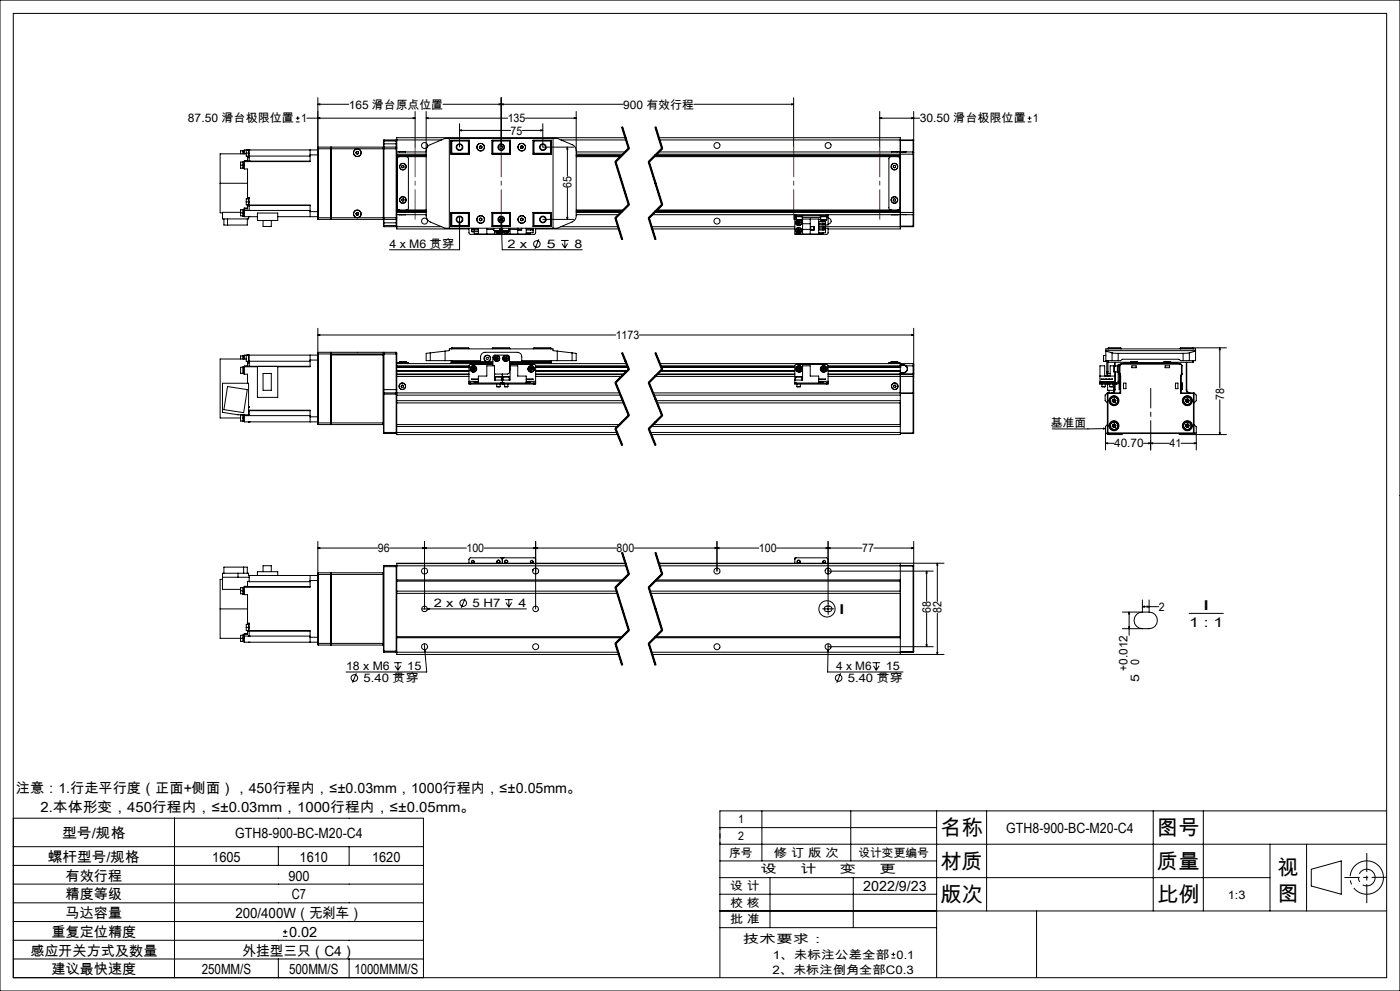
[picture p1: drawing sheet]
<svg xmlns="http://www.w3.org/2000/svg" width="420mm" height="297mm" viewBox="0 0 420 297" stroke-linecap="round" stroke-linejoin="round" font-family="sans-serif">
<g fill="none" stroke="#000" stroke-width=".3">
<path d="M0 0h420v297h-420zM4 4h412v289h-412zM88.8 36.5h1.1M88.8 35.4h1.1M89.3 34.9v1.1M92.1 35.4h32.4M95.4 35.4l.6-.1v.3zM95.4 31.3l.6-.2v.3zM95.4 29.3v36M95.4 31.3h9.2M123.9 35.3l.6 .1-.6 .2zM124.5 33.4v10.7"/>
<path d="M127.8 35.4l.6-.1v.3zM127.8 33.4l.1 31.6 .3 .8 .9 .7 4.4 1.9h33.7l5.1-2.3 .4-.7 .2-.7v-31.3M127.8 35.4h24.5M132.9 31.3h54.1M137.9 39.1l.6-.2v.3zM137.9 37.1v7M137.9 39.1h15.3M149.8 31.1l.6 .2-.6 .1zM150.4 31.3l.6-.2v.3zM150.4 29.3v14.8M156.7 39.1h6.1M157.6 35.4h15.3"/>
<path d="M162.2 38.9l.6 .2-.6 .1zM162.8 37.1v7h9.4M172.3 35.3l.6 .1-.6 .2zM186.5 38.1l2 6.5M186.6 38.1l2 6.4-4 4 4 12.8-4 4 2 6.5M186.8 38l1 3.2M196.5 38.1l2 6.5M196.6 38.1l2 6.4-4 4 4 12.8-4 4 2 6.5M196.8 38l2 6.4M208.2 31.3h29.9M237.5 31.1l.6 .2-.6 .1zM238.1 29.3v14.8"/>
<path d="M263.9 35.4l.6-.1v.3zM263.9 35.4h12M263.9 33.4v10.7M273.5 35.3l.6 .1-.6 .2zM274.1 33.4v12.3M308.3 36.5h1.1M308.3 35.4h1.1M308.9 34.9v1.1M66 54.9v8.9h.7M66 54.9h8.3M72.2 49.5v.9h.6M72.2 49.5h1.1"/>
<path d="M72.8 48.6h-.6v.9M72.8 45.1v1M73.1 48.5v2h.2M73.1 45.1v1M73.3 48.5h-.5v2h.3M73.3 45.1l-1.1 .1v.9M73.9 46.1h-7.9v8.8M73.9 45.9v.9h.6M73.9 45.9h.9M74.3 59.2h.5v1.3M74.3 59.2v.4M74.3 47.3v.9h-1"/>
<path d="M74.3 46.8v.5M74.3 44.9v.1M74.3 47.3h.5M74.5 59.6h-.6v.9M74.5 44.9v2h.3M74.5 45h-.6v.9M74.8 44.9h.1M74.8 59.5h-.3v2h.3M74.8 48.3h.1M74.8 47.3v1M74.8 44.9v1.9M74.8 46.8v.5"/>
<path d="M74.8 46.8h18.2M93 46.4h2.4M93 44.9v1.5M93 46.4v2h-19.7M93 48.3h-19.7v2.4h1v8.5M95.4 44.9h-22.1v1.2M95.5 44.1v21.7M95.5 44.1l-.1 .5h23.6M95.5 44.1h3.8M99.3 44.1v21.7M99.3 44.1v.1M99.3 44.2v.4"/>
<path d="M99.3 44.6v20.7M99.3 44.2h.1M99.4 44.6v-.5h15.6v21.7h-15.6v-.5M106.8 45.6l.1 .4M106.9 46l.4 .1M107.1 45.4l.4 .1M107.1 45.4l-.3 .2M107.5 45.5l.1 .4M107.6 45.9l-.3 .2M115 44.2h.1M115 44.3v21.3M115 43.1v1.1"/>
<path d="M115 44.2v.1M115 42.3h4M115 43.1h4M115.2 44.1v21.7M115.2 41.9v2.2M115.2 44.1h3.7M115.2 41.9l-.2 1.2M115.2 41.9h3.7M115.2 44.1l-.2 .2M118.9 44.1v21.7M118.9 41.9v2.2M118.9 44.1l.1 .2"/>
<path d="M118.9 41.9l.1 .2M119 44.3v.3M119 44.6v20.7M119 47h8.8M119 46.6h8.8M119 45.5h8.8M119 41.9h13.4M119 46.2h8.8M119.7 45.5h.1M119.7 45.5h1.9M119.9 47l-.5 .1-.2 .4v14.9l.2 .4 .5 .1M120.5 49.7l.4-.1 .3 .2v.4l-.4 .1-.3-.2z"/>
<path d="M120.6 59.7l.4-.2 .2 .3-.1 .4-.3 .1-.3-.3zM121.7 45.5h.1M121.8 47l.5 .1 .2 .4v14.9l-.2 .4-.5 .1M127.8 45.2l.4-1.1 .5-.6 4.8-2h33.7l4.8 2 .5 .6 .4 1.1M134.8 41.5v26.9M135.3 45.5h.1M135.3 42h5.5v4.2h-5.5zM135.4 42.3v3.9M135.4 42.3h5.1M135.5 42.1v4M135.5 42.1h5.3M135.5 46.1h5.3"/>
<path d="M135.5 42.1l-.1 .2M140.5 42.3l.2-.2v4l-.2-.2M140.5 45.9h-5.1l.1 .2M140.5 42.3v3.6M143.9 44.3l.3 .2M143.9 43.9v.4M144.2 43.7l.3 .2M144.2 43.7l-.3 .2M144.5 44.3l-.3 .2M144.5 43.9v.4M147.6 42h5.5v4.2h-5.5zM147.6 42.1h5.5"/>
<path d="M147.6 46.1h5.5M147.8 42.3v3.6M147.8 42.3l-.1-.2v4l.1-.2M147.8 45.9h5.1M147.8 42.3h5.1M152.9 42.3l.1-.2v4l-.1-.2M152.9 42.3v3.6M156.2 43.9v.4M156.2 44.3l.3 .2M156.5 43.7l.3 .2M156.5 43.7l-.3 .2M156.8 44.3l-.3 .2"/>
<path d="M156.8 43.9v.4M159.9 42h5.6v4.2h-5.6zM159.9 42.1h5.3M159.9 46.1h5.3M160.2 42.3v3.6M160.2 42.3l-.2-.2v4l.2-.2M160.2 45.9h5.1l-.1 .2M160.2 42.3h5.1M165.2 42.1v4M165.2 42.1l.1 .2M165.3 42.3v3.9M165.3 45.5h.2"/>
<path d="M165.9 41.5v26.9M168.3 41.9h19.5M170.2 44.1l.2 .6h-.4zM170.2 44.1v8.7M170.2 56.3v9.5M172.9 47h13.3M172.9 46.6h13.6M172.9 45.5h14.7M172.9 46.2h14M172.9 46.6h13.7M184.5 48.6l4 12.8M184.8 48.4l4 12.9"/>
<path d="M187.6 41.3h-68.6v3M187.8 41.2l1 3.2zM188.5 44.4l-4 4M188.8 44.6l-4 4M194.5 48.6l4 12.8M194.8 48.4l4 12.9M196.2 47h73.9M196.5 46.6h73.6M196.6 46.6h73.5M196.9 46.2h77M197.6 45.5h73.5M197.6 41.3h72.5v4.9"/>
<path d="M197.8 41.9h76.1M198.5 44.4l-4 4M198.8 44.6l-4 4M267.3 47l-.5 .1-.1 .4v14.9l.1 .4 .5 .1M267.5 45.5h.1M267.5 45.5h1.9M268 49.7l.4-.1 .3 .2-.1 .4-.3 .1-.3-.2zM268.1 59.7l.4-.1 .2 .3-.1 .4h-.4l-.3-.3zM269.3 47l.5 .1 .2 .4v14.9l-.2 .4-.5 .1M269.4 45.5h.1M270.1 46.2v17.5M270.1 42.1h3.8"/>
<path d="M271.1 45.6h-1v.6M271.1 45.5h.7M271.1 45.5v.1M271.8 45.5l-.7 .1M271.8 45.5h2.1M273.9 46.2h.2M273.9 45.5v.7M273.9 45.5l.2 .2M273.9 41.9v.2M273.9 41.9l.2 .2h-.2M273.9 42.1v3.4M273.9 46.2v17.5"/>
<path d="M274.1 45.7v.5M274.1 46.2v17.5M67.2 65.6v1.8h7v-1.8M68.3 65.6v1.8M72.2 63.8v.9h.6M72.2 63.6h-5.5v2h7.9v-.7h.2M72.2 63.8h1.1M72.8 62.9h-.6v.9M73.1 62.8v2M73.3 62.8h-.5v2h.5M73.3 63.1h19.7M73.9 60.5v.9h.6"/>
<path d="M73.9 60.5h.9M74.3 61.7v.9h-1M74.3 62.3h-1v2.6h3.9M74.3 61.4v.3M74.3 61.7h.5M74.8 64.9h.1M74.8 60.5v1M74.8 61.5v.1M74.8 63.1h.1M74.8 61.7v1.4M74.8 60.5h.1M74.8 61.6v.1"/>
<path d="M74.8 61.5h18.2v1.9M74.8 61.6h18.2M77.2 63.8h6.1v2.3h-6.1zM78.9 66.1v1.8h2.5v-1.8M83.3 64.9h12.1M93 63.4v1.5M93 63.4h2.4M95.4 65.3l.1 .5M95.4 65.3h23.6M95.5 65.8h3.8M99.3 65.3v.4M99.3 65.7h.1"/>
<path d="M99.3 65.7v.1M106.8 64.1l.2 .3M107 64.4h.4M107 63.7l.4 .1M107 63.7l-.2 .4M107.4 63.8l.2 .3M107.6 64.1l-.2 .3M115 65.7h.1M115 65.7v1.1M115 65.6v.1M115 66.8l.2 1.1M115 67.5h4"/>
<path d="M115 65.6l.2 .2M115 66.8h4M115.2 65.8v2.1M115.2 65.8h3.7M115.2 67.9h3.7M118.9 65.8v2.1M119 65.3v.3M119 65.6v3h21.7M119 62.9h8.8M119 63.2h8.8M119 64.3h8.8M119 67.9h13.4"/>
<path d="M119 63.7h8.8M119 63.3h8.8M119 65.6l-.1 .2M119 67.8l-.1 .1M119.7 64.3h.1M119.7 64.4h1.9M121.6 64.4h.1M135.3 64.3h.1M135.3 63.7h5.5v4.2h-5.5zM135.4 63.7v3.9M135.4 67.6h5.1M135.4 67.6l.1 .2"/>
<path d="M135.5 63.8v4M135.5 67.8h5.3M135.5 63.8h5.3M135.5 63.8l-.1 .1h5.1M137.9 66.6l.1 .6h-.3zM137.9 64.9v10h-21.1M140.5 63.9l.2-.1v4l-.2-.2M140.5 63.9v3.7M140.7 68.4v1.4l.4 .4h19.2l.4-.4v-1.4M141.5 68.4v.2h2M141.5 68.9v.5h2M141.5 68.9h2"/>
<path d="M141.5 69v.2M141.6 69.4h.5M142.3 68.6l-.1 .3a.41 .41 0 0 0-.3-.3 .41 .41 0 0 0-.4 .3M142.3 69.4v.7h1.2M143.5 68.4v1.8M143.9 66l.3 .1M143.9 65.6v.4M144.2 65.4l.3 .2M144.2 65.4l-.3 .2M144.5 66l-.3 .1M144.5 65.6v.4M146.1 68.4v1.8"/>
<path d="M146.1 68.8h2M147.6 63.7h5.5v4.2h-5.5zM147.6 67.8h5.5M147.6 63.8h5.5M147.8 63.9v3.7M147.8 67.8v.1M147.8 63.9l-.1-.1v4l.1-.2M147.8 63.9h5.1M147.8 67.6h5.1M148.1 69.1h1.8M148.1 68.4v.7M148.3 69.1v1.1"/>
<path d="M148.5 67.8v.1M149.1 69.1l.1 .3M149.2 69.4l.4 .2M149.5 69.1l-.3 .3M149.5 69.1l.1 .5M149.6 69.1l.4 .1M149.9 69.1h.1M149.9 68.4v.7M149.9 68.9l.1 .3M150 65.9h.2zM150 69.2l-.4 .4M150.1 68.4a.88 .88 0 0 1-.2 1.5 .88 .88 0 0 1-1.3-.8 .9 .9 0 0 0 1.3 .8 .9 .9 0 0 0 .2-1.5"/>
<path d="M150.1 66.1l-.1-.1 .2 .2M150.2 65.9h.1M150.2 65.6h.5M150.2 65.4v.5M150.3 64.9l.1 1.7M150.4 66.6l.2 .6h-.4zM150.4 66.6l.3 8.3h24M150.5 70.2h-.3M150.7 65.5v.5M150.7 68.4v1.8M150.8 69.1h1.8M150.8 68.4v.7"/>
<path d="M151 70.2h.2M151.4 69.1v.3M151.4 69.4l.5 .2M151.8 69.1l-.4 .3M151.9 69.1v.5M151.9 69.1l.4 .2M152.2 67.8v.1M152.3 69.1v.2M152.3 69.3l-.4 .3M152.6 69.1h.1M152.6 68.5a.9 .9 0 0 1-.4 1.4 .9 .9 0 0 1-1.2-.8 .87 .87 0 0 0 1.1 .8 .87 .87 0 0 0 .5-1.3M152.6 68.4v.7"/>
<path d="M152.9 63.9l.1-.1v4.1M152.9 63.9v3.7M152.9 67.8v.1M152.9 67.6l.1 .2M153 68.4v1.8M153 68.8h2.3M155.3 68.4v1.8M155.4 68.4v.5h1.1v-.5M155.5 68.4v.5M156.2 65.6v.4M156.2 66l.3 .1M156.5 68.4v.5"/>
<path d="M156.5 65.4l.3 .2M156.5 65.4l-.3 .2M156.8 66l-.3 .1M156.8 65.6v.4M157.9 68.4v1.8M157.9 68.9h2M159.1 68.6v.3a.41 .41 0 0 1 .4-.3 .41 .41 0 0 1 .4 .3M159.1 69.7v.4h-1.2M159.9 69v.2M159.9 63.7h5.6v4.2h-5.6zM159.9 68.4v.2h-2M159.9 68.9v.8h-2"/>
<path d="M159.9 67.8h5.3M159.9 63.8h5.3M160.2 63.9v3.7M160.2 63.9l-.2-.1v4l.2-.2M160.2 67.6h5.1M160.7 68.6h24.9M161.6 71.7l-1.1 2.8M162.8 65.8h9.4M165.2 63.8v4M165.2 63.8l.1 .1h-5.1M165.3 63.7v3.9M165.3 64.3h.2"/>
<path d="M165.3 67.6l-.1 .2M168.3 72.1h2.3M168.3 67.9h17.1M168.6 73l.8 1.3M169.4 72.1v2.2M170 65.2h.4l-.2 .6zM170.3 73l-.9 1.3M172.9 62.9h14.1M172.9 63.2h13.9M172.9 64.3h12.7M172.9 63.7h13.4M172.9 63.3h13.8"/>
<path d="M184.5 65.4l2 6.4M184.8 65.3l2 6.4M188.5 61.2l-4 4M188.8 61.5l-4 4M194.5 65.4l2 6.4M194.8 65.3l2 6.4M195.4 67.9h43M195.7 64.3h42.7M195.7 68.6h42.7M196.3 63.7h77.6M196.7 63.3h73.4M196.7 63.2h73.4"/>
<path d="M197 62.9h73.1M198.5 61.2l-4 4M198.8 61.5l-4 4M238.4 64.7h.5M238.4 64.3h.5M238.4 64.7v.5M238.4 65.2v5h9.6l.4-.4v-1.4h-.7M238.4 64.3v.4M238.4 65.6h.5M238.4 65.2h.5M238.7 70.2h.2M238.8 64.7v.2h2v-.2"/>
<path d="M238.9 65.9h.1M238.9 65.9h1.8M238.9 64.9v1M238.9 64.3v.4M238.9 64.3h9M238.9 64.7h9M239.1 66.8l.3 .4M239.1 68.9l.1 .5M239.1 68.9l.5 .2M239.2 65.9l-.5 .9M239.2 69.4l.4 .2M239.3 65.9l-.6 .9"/>
<path d="M239.3 66.3l-.2 .5M239.3 66.3l.3 .4M239.4 67.2h.5M239.6 68.6l-.5 .3M239.6 68.6l.4 .2M239.6 68.6v1M239.6 66.7l-.5 .1M239.6 66.7l-.2 .5M239.6 66.7l.3 .5M239.6 69.1l-.4 .3M239.6 69.1l.4 .2M239.8 66.3h-.5"/>
<path d="M239.8 66.3l.3 .4M239.8 66.3l-.2 .4M239.9 65.9a.87 .87 0 0 1 .2 1.5 .87 .87 0 0 1-1.4-.6M240 65.9a.9 .9 0 0 1 .1 1.6 .9 .9 0 0 1-1.4-.7M240 68.8v.5M240 68.8l-.4 .3M240 69.3l-.4 .3M240.1 66.7l-.2 .5M240.1 66.7h-.5M240.7 65.9h-1.8M240.7 65.6h4.9v4.6M240.7 64.9v1"/>
<path d="M240.7 65.2h5.5M240.8 65.6v4.6M240.8 67.1h2.3M240.8 68.8h2.3M243.1 65.6v4.6M243.2 67.9h1v1h-1zM243.2 67.9v1M245.6 66.4h2.1v.5M245.6 67.2h2.1v.5h-2.1M245.6 68.1h2.1v.5h-2.1M245.6 68.9h2.1M245.6 66.9h2.1"/>
<path d="M245.6 65.7h.6M246.1 64.7v.2h2v-.2M246.2 65.9h.1M246.2 65.9h1.8M246.2 64.9v1M246.9 68.6v.3a.41 .41 0 0 1 .4-.3 .41 .41 0 0 1 .4 .3M246.9 65.9v.5M246.9 67.7v.4M246.9 69.7v.4h-1.3M246.9 67.9h27M247.1 66.4h.4M247.7 66.9l-.4 .3-.4-.3v.3"/>
<path d="M247.7 66.6v.2M247.7 69v.2M247.7 68.9v.8h-2.1M247.7 66.7v.1M247.9 64.3h.5M247.9 64.7h.5M247.9 64.3v.4M248 65.9h-1.8M248 64.9v1M248 65.2h.4M248.4 65.4a.9 .9 0 0 1 .9 .9 .9 .9 0 0 1-.9 .9M248.4 64.7v.5"/>
<path d="M248.4 64.3v.4M248.4 65.2v2.2h-.7M248.4 64.3h22.7M267.4 64.3h.1M267.5 64.4h1.9M269.4 64.4h.1M270.1 63.7v4.9h-21.7M270.1 63.7v.6h1M270.1 67.8h3.8M271.1 64.3h2.8M271.1 64.3h.8M271.1 64.3h.1"/>
<path d="M273.9 63.7h.2M273.9 63.7v.6M273.9 67.8h.2M273.9 67.8v.1M273.9 64.3v3.5M274.1 63.7v.5M274.1 64.2l-.2 .1M274.1 67.8l-.2 .1M274.1 64.2v3.6M95.4 98.4v28.3M274.1 98.4v13.6M68.3 115.8l5.9 1-1.1 6.9-5.9-.9z"/>
<path d="M72.8 110.1h-.6v1.8h.6M72.8 106.7h-.6v.9M73.1 110v2M73.1 106.6v1M73.3 109.9h3.9M73.3 110h-.5v2h.5M73.3 106.6h-.5v1M73.9 107.6h-7.9v17.7h6.2M74.3 108.8v.9h-1M74.3 108.3v.5M74.3 106.4v.1M74.3 108.8h.5"/>
<path d="M74.5 106.4v2h.3M74.5 106.5h-.6v1.8h.6M74.8 109.8h.1M74.8 108.8v1M74.8 106.4v1.9M74.8 108.3v.5M74.8 108.3h18.2M77.2 109.8v9.3h6.1v-9.3M78.9 111.9h2.5v5.1h-2.5zM93 106.4v1.5M93 107.9v2h-9.7M93 109.8h-19.7v2.3h1v2.8"/>
<path d="M93 107.9h2.4M95.4 106.4h-22.1v1.2M95.4 100.4l.6-.1v.2zM95.4 100.4h89.3M95.5 105.6l-.1 .5h23.6M95.5 105.6v21.6M95.5 105.6h3.8M99.3 105.6v21.6M99.3 105.6v.5M99.4 106.1l-.1 21.1M99.4 106.1v-.5h15.6v.7h-15.6M115 117.9l.2 12"/>
<path d="M115 118.2h4M115 116.8h4M115.2 105.6v12.2M115.2 105.6l-.2 12.3M115.2 117.8h3.7M115.2 105.6h3.7M115.2 117.8v12.1M115.2 117.8l-.2 .1M118.9 105.6v12.2M118.9 105.6l.1 .5M118.9 117.8v12.1M118.9 117.8l.1 .1"/>
<path d="M119 116.8v1M119 117.8v12.4h66.3M119 118.4h67.1M119 117.8h66.9M119 109h28.8M119 110h21.7M119 111.2h21.7M119 110.1h21.7M119 111.1h21.7M119 109.6h21.7M119 112.1h21.7M119 112.3h21.7"/>
<path d="M119 112.8h21.7M119 109.9h21.7M119 106.1v10.7M119.2 109v-.3h3.3v.3M119.9 108.4h1.9M119.9 108.4v.6M119.9 108.7h1.9M120.4 115.5l.4-.1 .3 .3-.1 .3-.4 .1-.3-.3zM121.8 108.4v.6M129.1 108.1h15.1v-1.2a1.33 1.33 0 0 1 1.3-1.3h9.7a1.33 1.33 0 0 1 1.3 1.3v1.2h15.1M129.1 105.8l-1.3 .1v2.2h1.3M129.1 105.8v2.3"/>
<path d="M133.5 105.2v2.9M133.5 105.2l1.3-.1v-.5h31.1v.5l1.3 .1M133.5 105.2l-4.4 .6M135.4 104.4h5.3M135.4 104.4v.2M135.4 108.1v.9M135.5 104.2h5l.2 .2M135.5 108.4l-.1 .2h12.4M135.5 108.4h12.3M135.5 104.2v.4M135.5 108.1v.3M135.5 104.2l-.1 .2"/>
<path d="M140.7 114.8v.3h.5M140.7 114.8h.5M140.7 114.3v.5M140.7 114.3h2.8M140.7 104.4v.2M141.2 114.8h9M141.2 115.1h9M141.2 114.8v.3M141.5 110.7l.4 .4M141.7 110.2l-.2 .5M141.7 110.2l.3 .4M142 110.6l-.1 .5"/>
<path d="M142 110.6l.4 .3M142.2 110.1l-.5 .1M142.2 110.1l.3 .4M142.2 110.1l-.2 .5M142.4 110.9l-.5 .2M142.5 110.5l-.1 .4M142.5 110.5l-1 .2M143.5 114.8v-2.1h2.5v-3.1h2.3v4.3h4.7v-4.3h2.3v3.1h2.6v2.1M143.5 114.4h-1.2v.2h1.2M143.5 113.6h-2l2 .1M147.7 104.4l.1-.2h5.1l.1 .2M147.7 104.4h5.3"/>
<path d="M147.7 104.4v.2M147.8 109.2l-7 .2-.1 4.9M147.8 109.6v-2.5l.5-.6 4-.1 .5 .3v5.1l-.6 .3h-3.9M148.5 107.5l.3 .4M148.7 112.9h.1M148.6 113h1.8M148.6 113v.9M148.7 112.9l1.7 .1M148.8 107h.5M148.8 107l-.3 .5M148.8 107l.2 .4M149 115.9h1"/>
<path d="M149 115.1v.8M149 107.4h.5M149 107.4l.3 .4M149 107.4l-.2 .5M149 107.4l-.5 .1M149.3 107l.2 .4M149.3 107l-.3 .4M149.3 107.8l-.5 .1M149.5 107.4l-.2 .4M150 115.1v.8M150.2 114.8h1M150.2 115.1h.5"/>
<path d="M150.2 114.8v.3M150.4 113v.9M150.7 115.1h.5M150.7 112.1v3M151 112.9h.1M151 113h1.8M151 113v.9M151 112.9l1.8 .1M151.2 114.8h9M151.2 115.1h9M151.2 114.8v.3M151.2 107.5l.2 .4"/>
<path d="M151.4 115.9h1M151.4 115.1v.8M151.4 107h.5M151.4 107l-.2 .5M151.4 107l.6 .8M151.7 107.4h.5M151.7 107.4l-.3 .5M151.7 107.4l-.5 .1M151.9 107l.3 .4M151.9 107l-.2 .4M152 107.8l-.6 .1M152.2 107.4l-.2 .4"/>
<path d="M152.4 115.1v.8M152.8 113v.9M152.9 110l.1 .5-.1 .6M152.9 109.2l7.6 .2 .2 4.9M152.9 110.2v.7M152.9 110.3v.5M152.9 109h35M152.9 108.4h12.3M153 104.4v.2M157.9 114.4h1.2v.2h-1.2M157.9 113.6h2l-2 .1M157.9 114.3h2.8"/>
<path d="M158.9 110.3l.1 .5M158.9 110.3l.9 .5M159 110.8l.4 .3M159.3 110.1l-.4 .2M159.3 110.1l.5 .2M159.3 110.1l.1 1M159.8 110.3v.5M159.8 110.3l-.8 .5M159.8 110.8l-.4 .3M160 104.4h5.3M160 104.4v.2M160.2 114.8h.5"/>
<path d="M160.2 114.8v.3M160.7 114.8v.3h-.5M160.7 114.3v.5M160.7 110h27.6M160.7 111.2h27.5M160.7 110.1h27.6M160.7 111.1h27.5M160.7 109.6h27.5M160.7 112.1h26.6M160.7 112.3h26.3M160.7 112.8h25.8M160.7 109.9h27.6"/>
<path d="M160.7 111.2h27.4M165.2 104.2h-5l-.2 .2M165.2 108.4l.1 .2h-12.4M165.2 104.2v.4M165.2 108.1v.3M165.2 104.2l.1 .2M165.3 104.4v.2M165.3 108.1v.9M167.2 105.2v2.9M167.2 105.2l4.4 .6M171.6 105.8l1.3 .1v2.2h-1.3M171.6 105.8v2.3"/>
<path d="M184.5 114.7l4 9.9M184.8 114.6l4 9.8M186.5 105.8l2 4.9M186.6 105.8l2 4.9-4 4 4 9.8-4 4 2 4.9M186.8 105.7l1 2.5M187.8 108.2l1 2.4zM188.5 110.6l-4 4M188.8 110.8l-4 4M191.8 100.4h82.3M194.5 114.7l4 9.9M194.8 114.6l4 9.8M195.9 117.8h78"/>
<path d="M196.1 118.4h74M196.5 105.8l2 4.9M196.5 112.8h41.9M196.6 105.8l2 4.9-4 4 4 9.8-4 4 2 4.9M196.8 105.7l2 4.9M197.1 112.3h41.3M197.2 112.1h41.2M197.9 109h76M198.1 111.2h40.3M198.2 111.2h40.2M198.2 109.6h40.2M198.3 111.1h40.1"/>
<path d="M198.3 109.9h40.1M198.3 110h40.1M198.4 110.1h40M198.5 110.6l-4 4M198.8 110.8l-4 4M238.4 114.8h.5M238.4 113.9h2.4v-4.3h2.3v3.1h2.5v2.1M238.7 112.9h.1M238.7 113v.9M238.7 112.9h.2M238.9 112.9l1.6 .1M238.9 113h1.6"/>
<path d="M238.9 114.8v.3M238.9 114.8h9M238.9 115.1h9M239.1 115.9h1M239.1 115.1v.8M239.3 110.8l.4 .3M239.4 110.3l-.1 .5M239.4 110.3l.3 .3M239.7 110.6v.5M239.7 110.6l.5 .2M239.8 110.1l-.4 .2M239.8 110.1l.4 .2"/>
<path d="M239.8 110.1l-.1 .5M240.1 115.1v.8M240.2 110.8l-.5 .3M240.2 110.3v.5M240.2 110.3l-.9 .5M240.5 113v.9M245.6 114.4h1.3v.2h-1.3M245.6 113.6h2l-2 .1M245.6 114.3h2.8M246.6 110.3l.1 .5M246.6 110.3l.9 .5M246.7 110.8l.4 .3"/>
<path d="M247.1 110.1l-.5 .2M247.1 110.1l.4 .2M247.1 110.1v1M247.5 110.3v.5M247.5 110.3l-.8 .5M247.5 110.8l-.4 .3M247.9 114.8h.5M247.9 114.8v.3M248.4 109.9l21.7 .1M248.4 111.2h21.7h-21.7M248.4 114.3v-4.7l-.3-.3-9.2-.1-.5 .4v5.5h.5M248.4 114.8v.3h-.5"/>
<path d="M248.4 114.3v.5M248.4 110h21.7M248.4 110.1h21.7M248.4 111.1h21.7M248.4 109.6h21.7M248.4 112.3h25.5M248.4 112.8h25.5M266.7 109v-.3h3.3v.3M267.3 108.4h2M267.3 108.4v.6M267.4 108.7h1.9M268.3 115.4h.3l.2 .4-.2 .3h-.4l-.2-.4z"/>
<path d="M269.3 108.4v.6M270.1 109.6v20.6h-74.8M270.1 110h.1M270.1 117.9h3.8M270.1 111.8h1M270.1 111.7h1M270.1 109.5h1M271.1 109.3h-1v-.3v.6M271.1 109.5l.6 .2M271.1 109.3l.7 .3M271.1 109.3v.2M271.1 111.7v.1"/>
<path d="M271.7 109.7a1.07 1.07 0 0 1 .4 1.2 1.07 1.07 0 0 1-1 .8M271.8 109.6a1.19 1.19 0 0 1 .4 1.3 1.19 1.19 0 0 1-1.1 .9M271.8 109.6h2.1M271.8 109.6l-.1 .1M273.5 100.3l.6 .1-.6 .1zM273.9 117.8v.1M273.9 117.8l.2 .1h-.2M273.9 109v.6M273.9 109l.2 .1v.5h-.2M273.9 112h.2M273.9 112v.3M273.9 112.8h.2"/>
<path d="M273.9 112.3v.5M273.9 109.6v2.4M273.9 112.8v5M273.9 117.9v11.8M273.9 112l-25.5 .1M274.1 112.1l-.2 .2M274.1 112v.1M274.1 112.1v.7M274.1 112.8v16.9M330 112.7h4.5M330.1 114.4h4.3v.2h-4.3zM330.4 113.6l.8 .1z"/>
<path d="M330.4 114.8h-.5v.3h.5M330.4 114.8h4.6M330.4 115.1h1.4M330.4 114.8v.3M330.6 115.9h1M330.6 115.1v.8M331 108.3h.1M331.1 106.5l-.1 1.8M331.1 106.5v1.8M331.1 108.3h.9M331.1 106.5h.7M331.6 113.6l.5 .1z"/>
<path d="M331.6 115.1v.8M331.8 115.1h.9M331.8 114.8v.3M331.8 105.1h26.9M331.8 105.2l1.8 .6M332 111.4v.7h.4v-.7M332 111.4h.4M332 108.1v3.3M332.2 117.9l.1-.1 .1 .1M332.2 117.9h.2M332.2 117.9v11.8M332.3 115.1v1.9h1.8"/>
<path d="M332.3 112.1v.5M332.4 117.9h3.8M332.4 111.9h.7M332.4 104.4h4M332.4 104.4v.2M332.4 108.1v3.3M332.4 117.9v11.8M332.4 108.4l.1 .2M332.4 113.6l.5 .1zM332.5 104.2h3.7M332.5 108.6h6.7M332.5 104.2v.4"/>
<path d="M332.5 108.1v.5M332.5 104.2l-.1 .2M332.7 117v.8M332.7 115.1h2.3M332.7 114.8v.3M332.9 115.9h1M332.9 115.1v.8M333.3 113.6l.5 .1zM333.6 108.1h1.9M333.6 105.8l1.9 .1M333.6 108.1h-1.8v-3.5h26.9v3.5h-1.9M333.6 105.8v2.3"/>
<path d="M333.8 119.7l-.1 .5M333.8 119.7l.4 .4M333.9 115.1v.8M334.1 115.1v2.4M334.2 109.7h.1M334.2 111.4v.1M334.2 109.7v1.7M334.2 111.5h1M334.4 116.8a.96 .96 0 0 1-1 1M334.4 116.8h.1M334.4 119.6l-.6 .1M334.4 119.6l.4 .4"/>
<path d="M334.4 119.6l-.2 .5M334.4 108.6v1M334.4 115.1v1.7M334.5 109.6v.1M334.5 111.5v3.3M334.5 116.8l-.5 1M334.5 108.6v1.1M334.5 115.1v1.7M334.8 120l-.2 .5M334.8 120l-.6 .1M335 114.8v.3M335.2 109.7l-2.1-.1v3h-1.7v-3h-1.4v5.2"/>
<path d="M335.5 109.6h-.3v1.9h.3M335.5 114.3l-.5 .5M335.5 114.3h.3M335.5 108.1h.7l.5-.4h17l.5 .4h.7M335.5 109.7h.3M335.5 105.9v2.2M335.5 109.7v4.6M335.5 105.9h19.4M335.8 114.8v2M335.8 114.8h.1M335.8 112.1l.1 .2M335.8 114.3a.79 .79 0 0 1-.8 .8"/>
<path d="M335.8 109.6v-.4h-.3v.5M335.8 112l.1 .3M335.8 112h.2M335.8 109.6h.2M335.8 116.8h.2M335.8 114.8h.2M335.8 109.6v4.7M335.9 112.3l.1 .5M336 114.8h.1M336 112v.1M336 112.1l.2 .7M336 112.1l-.1 .2"/>
<path d="M336 114.8v2M336 109.6v2.4M336 116.7v.1M336 112.8h.2M336 117.8l.2 .1M336 117.8h-3.8l-.7 .6v1.7l.7 .7M336 112.8v5M336.2 104.2v.4M336.2 112.8v5.1M336.2 104.2l.2 .2M336.4 104.4v.2M336.5 109v.1"/>
<path d="M336.5 109.1l-.5 .5M336.5 109l-.5 .1-.2 .5M336.5 109h17.4M336.5 109.1h17.4M337 114.8h.8v1.7h-.8zM337.9 108.7h-.7v.3M337.9 108.7h14.6M337.9 108.7v.3M339.2 108.6l.1 .1M339.2 108.4h2M339.2 108.6h2M339.2 108.4v.3"/>
<path d="M339.5 109.6h1.4v.6h-1.4zM341.2 108.6v.1M341.2 108.4v.2M349.2 108.6v.1M349.2 108.4h2M349.2 108.6h2M349.2 108.4v.2M349.5 109.6h1.4v.6h-1.4zM351.2 108.6v.1M351.2 108.6h6.7M351.2 108.4v.3M352.5 108.7h.7v.3"/>
<path d="M352.5 108.7v.3M352.6 114.8h.8v1.7h-.8zM353.9 109.1l.5 .5M353.9 109v.1M353.9 109l.5 .1 .2 .5M354 104.4h4M354 104.4v.2M354.2 112.8h.2M354.2 104.2h13.7M354.2 117.9h3.8M354.2 104.2v.4M354.2 112.8v5.1"/>
<path d="M354.2 104.2l-.2 .2M354.4 116.7v.1M354.4 117.8l-.2 .1M354.4 117.8h3.8l.7 .6v1.7l-.7 .7M354.4 112.8v5M354.4 112.1l.1 .2M354.4 112.1l-.2 .7M354.4 114.8h.1M354.4 109.6h.2M354.4 112v.1M354.4 112h.2M354.4 114.8v2"/>
<path d="M354.4 116.8h.2M354.4 114.8h.2M354.4 109.6v2.4M354.5 112.3l-.1 .5M354.6 114.8v2M354.6 112.1l-.1 .2M354.6 112l-.1 .3M354.6 109.6v2.5M354.9 108.1h1.9M354.9 105.9v2.2M355.8 119.7l-.2 .5M355.8 119.7l.8 .8"/>
<path d="M355.9 116.8l.2 .6 .3 .4M355.9 116.8h.1M355.9 108.6v8.2M356 116.8a1.02 1.02 0 0 0 1 1M356 108.6v8.2M356.4 119.6l-.6 .1M356.4 119.6l.4 .4M356.4 119.6l-.2 .5M356.8 120l-.2 .5M356.8 120l-.6 .1M356.8 105.8l-1.9 .1M356.8 105.8v2.3"/>
<path d="M357.9 108.1v.5M358 117.9h.2M358 117.9v-.1l.2 .1M358 104.4l-.1-.2v.4M358 104.4v.2M358 108.1l-.1 .5M358 117.9v11.8M358.2 117.9v11.8M358.7 105.2l-1.9 .6M365.9 104.2v12.1M365.9 119.8v10.4M365.9 104.2l.2 .6h-.3z"/>
<path d="M72.2 125.3v.9h.6M72.2 124.4v.9M72.8 124.3v2h.5M73.1 124.3v2M73.3 124.6v1.8h22.1M73.3 124.3v.3M73.3 124.6h19.7M74.5 126.4h.1M74.6 124.3v-9.4h-7.9v8.7l4.7 .7h3.4v-1.4h18.2v2M74.6 121.8h.2l-.2 .3M74.8 126.4h.1M74.8 123.1h18.2"/>
<path d="M93 124.9v1.5M93 124.9h2.4M95.4 126.7l.1 .5M95.4 126.7h19.6M95.5 127.2h3.8M99.3 127.2h.1M99.4 127.2v-20.9l15.6 .1-.1 20.8M99.4 127.2h15.5M115 129.5h4M115 127.2h-.1M115.2 129.9h3.7M119 120.1h67.8"/>
<path d="M119 120.8h68.1M119 127.2h66.9M119 127.8h66.3M119 129.6h66.1M119 129.7l-.1 .2M184.5 128.6l2 4.9M184.8 128.4l2 4.9M188.5 124.4l-4 4M188.8 124.6l-4 4M194.5 128.6l2 4.9M194.8 128.4l2 4.9M195.1 129.6h75"/>
<path d="M195.3 127.8h74.8M195.9 127.2h74.2M196.8 120.1h73.3M197.1 120.8h73M198.5 124.4l-4 4M198.8 124.6l-4 4M270.1 129.7h3.8M270.1 129.9h3.8M273.9 129.7v.2M273.9 129.7h.2M274.1 129.7l-.2 .2M331 128.3l.6 .1-.6 .2z"/>
<path d="M331.6 129.6l.7 .6h4.2l.4-.3M331.6 128.4l-15.9 .1M331.6 132.9l.6-.2v.3zM331.6 132.9h2.6M332.2 129.7h.2M332.2 129.7l.2 .2M332.2 127.2l-.6 .6v7.1M332.4 129.7v.2M332.4 129.7h25.6M332.4 129.9h25.6M333.7 120.2l.3 .4M333.7 127.7l.3 .5"/>
<path d="M333.8 127.2l-.1 .5M333.8 127.2l.4 .4M334.2 120.1l-.5 .1M334.2 120.1l-.2 .5M334.2 120.1l.4 .4M334.2 127.6l-.2 .6M334.2 127.6l.4 .4M334.2 127.6l-.5 .1M334.4 127l.4 .5M334.4 127l-.6 .2M334.4 127l-.2 .6M334.6 120.5l-.6 .1"/>
<path d="M334.6 128l-.6 .2M334.8 127.5l-.2 .5M334.8 127.5l-.6 .1M343.1 132.9h7.7M344.6 132.7l.6 .2-.6 .1zM345.2 132v2.9M345.2 132.9l.6-.2v.3zM353.6 129.9l.3 .3h14M354.4 132.9h4.5M355.6 120.2l.4 .4M355.6 127.7l.4 .5M355.8 127.2l-.2 .5"/>
<path d="M355.8 127.2l.8 .8M356.2 120.1l-.2 .5M356.2 120.1l-.6 .1M356.4 127l.4 .5M356.4 127l-.6 .2M356.4 127l-.4 1.2M356.6 120.5l-.6 .1M356.6 128l-.6 .2M356.8 127.5l-.2 .5M356.8 127.5l-1.2 .2M358 129.7h.2M358 129.7v.2"/>
<path d="M358.2 129.7l-.2 .2M358.2 127.2l.7 .7v7M358.3 132.7l.6 .2-.6 .1zM358.9 129.6l-.7 .6M365.8 129.6h.3l-.2 .6zM66.7 173.6h-.7v8.9M66.7 173h8.1M67.2 171.8v-1.8h7v1.8M71.4 171.8v1.2M72.2 177.1v.9h.6M72.2 177.1h1.1M72.8 176.1h-.6v1"/>
<path d="M73.1 176.1h-.3v1.9h.5M73.1 170v1.8M73.3 176h-.2v2M73.3 176v2.2h1v8.6M74.8 174.3l-.5-.1v1.5h-1M74.8 172.5v1.8M74.8 174.3h18.2M77.2 172.5v-1.2h6.1v1.2M78.9 171.3v-1.8h2.5v1.8M93 175.8l-19.7 .2M93 172.5v1.5M93 174v2h-19.7"/>
<path d="M93 174h2.4M95.4 172.5h-20.8v-.7h-7.9v4.8h5.5M95.4 164.2l.6-.1v.3zM95.4 162.3v30.5M95.4 164.2h17.9M95.5 171.7v21.6M95.5 171.7l-.1 .5h19.6M95.5 171.7h3.8M99.3 171.7v21.6M99.3 171.7v.1M99.3 171.8v21.4M99.3 171.8v.4"/>
<path d="M99.3 172.2v20.6M99.4 171.7h15.6M115 171.8v21.4M115 169.9h4M115.2 169.5v26M115.2 169.5h3.7M116.9 164.2h23M118.9 169.5v26M118.9 169.5l.1 .1M119 177.8h66.2M119 173.8h67.9M119 174.2h67.5"/>
<path d="M119 169.6h68.9M119 168.9h68.6M119 177.2h66M126.8 164.1l.6 .1-.6 .2zM127.4 162.3v20.2M127.4 164.2l.6-.1v.3zM139.5 179.3l-1.1 2.9M141.5 168.2v.3l.8-.1v-.2M141.6 168h.5M149.3 168.8a.5 .5 0 0 1-.2-.8 .5 .5 0 0 1 .8 0 .5 .5 0 0 1-.2 .8M150.5 167.2h.5M150.7 167.2v1.6"/>
<path d="M151.5 179.7h2.3M151.7 168.8a.5 .5 0 0 1-.2-.8 .5 .5 0 0 1 .8 0 .5 .5 0 0 1-.3 .8M152.6 179.7v2.3M159.1 168.2v.2l.8 .1v-.3M159.9 170.7v.1M159.9 170.6l-.1 .4M160.1 164.1l.6 .1-.6 .2zM160.7 164.2l.6-.1v.3zM160.7 167.7l-.4-.5h-9.2l-.4 .5-.4-.5h-9.2l-.4 .4v1.2M160.7 162.3v20.2M184.5 176.1l4 12.8M184.8 176l4 12.8"/>
<path d="M185 164.2h-39.8M186.5 165.7l2 6.4M186.6 165.6l2 6.4-4 4 4 12.9-4 4 2 6.4M186.8 165.6l1 3.2M187.6 168.8h-68.6v27.3h66.6M187.8 168.8l1 3.2zM188.5 171.9l-4 4M188.8 172.2l-4 4M190.3 164.2h37.3M194.5 176.1l4 12.8M194.8 176l4 12.8M194.9 177.2h75.2"/>
<path d="M195.2 177.8h74.9M196.5 165.7l2 6.4M196.5 174.2h73.6M196.6 165.6l2 6.4-4 4 4 12.9-4 4 2 6.4M196.8 165.6l2 6.4M196.9 173.8h73.2M197.6 168.9h72.5M197.8 169.6h72.3M198.5 171.9l-4 4M198.8 172.2l-4 4M214.5 164.1l.6 .1-.6 .2zM215.1 162.3v8.9"/>
<path d="M215.1 164.2l.6-.1v.3zM238.4 167.7l.4-.5h9.2l.4 .5M238.7 167.2h-.3v1.6M239.4 168.8a.5 .5 0 0 1-.2-.8 .5 .5 0 0 1 .8 0 .5 .5 0 0 1-.2 .8M246.9 168.2v.2l.7 .1v-.3M247.6 170.7v.1M247.7 170.6l-.2 .4M247.8 164.1l.6 .1-.6 .2zM248.4 164.2l.6-.1v.3zM248.4 162.3v18.5M248.4 171.2h31.6M258.6 164.2h-25.6"/>
<path d="M262.1 164.2h12M270.1 168.8v27.3M270.1 169.6h3.8M270.1 169.5h3.8M273.5 164.1l.6 .1-.6 .2zM273.9 169.5l.2 .1h-.2M273.9 169.5v.1M273.9 169.6v25.7M274.1 162.3v33M278 171.2l.1 .6h-.3zM278 171.2v9M281.2 168.8l.1 .6h-.2z"/>
<path d="M281.2 168.8v11.4M283.2 168.8h-85.6M342.7 179.8v3.6a2.49 2.49 0 0 0-2.5 2.5 2.49 2.49 0 0 0 2.5 2.5M344.7 179.8v3.6M66 182.5v8.8h7.3M66 182.5h8.3M72.8 190.4h-.6v1.8h.6M73.1 190.3v2M73.3 190.3h-.5v2h.5M73.3 190.6h19.7M73.9 188v.9h.6M73.9 188h.9"/>
<path d="M74.3 186.8h.5v1.2M74.3 186.8v.3M74.3 189.2v.9h-1M74.3 189.9h-1v2.6h19.7M74.3 188.9v.3M74.3 189.2h.5M74.5 187.1h-.6v.9M74.5 192.5h.3M74.8 188v1.1M74.8 187h-.3v2h18.5v2M74.8 190.6h.1M74.8 189.1v1.5"/>
<path d="M74.8 190.5v.2M74.8 189.1h18.2M74.8 192.5h.1M93 191v1.5M93 192.5h2.4M93 191h2.4M95.4 192.8l.1 .5M95.4 192.8h19.6M95.5 193.3h3.8M99.3 192.8v.4M99.3 193.2v.1M99.4 193.2h15.6"/>
<path d="M115 195.1h4M115.2 195.5h3.7M118.3 198.6h2.2M118.5 199.5l.9 1.4M119 195.5h66.4M119 191.1h67.4M119 190.8h67.7M119 195.3l-.1 .2M119.4 198.6v2.3M120.2 199.5l-.8 1.4M126.5 182.5h31.4M127.3 192.9l.1 1.8"/>
<path d="M127.4 194.7l.2 .6h-.2zM127.4 194.7l.6 6.7h-24.2M128.2 182.5l.6-.2v.3zM151.8 180.6l.8 1.4M153.5 180.6l-.9 1.4M184.5 192.9l2 6.5M184.8 192.8l2 6.5M188.5 188.8l-4 4M188.8 189l-4 4M194.5 192.9l2 6.5M194.8 192.8l2 6.5M195.4 195.5h78.5"/>
<path d="M196.4 191.1h73.7M196.7 190.8h73.4M198.5 188.8l-4 4M198.8 189l-4 4M247.5 181.9l.6-.3a1.15 1.15 0 0 1 1.4 .6 .81 .81 0 0 1-.8 1.1h-.6a.82 .82 0 0 1-.8-.5 .82 .82 0 0 1 .2-.9zM247.6 182.5h1.7M248.4 194.7l.1 .6h-.3zM248.4 192.9v1.8M248.4 194.7l-.1 6.7h22.6M248.4 181.6v1.7M248.4 193.8h31.6M261.8 198.6h2.2"/>
<path d="M262 199.5l.9 1.4M262.9 198.6v2.3M263.7 199.5l-.8 1.4M270.1 195.3h3.8M273.9 195.3v.2M273.9 195.3h.2M274.1 195.3l-.2 .2M277.8 193.2h.3l-.1 .6zM278 183.8v10M281.1 195.5h.2l-.1 .6zM281.2 183.8v12.3M283.2 196.1h-87.5"/>
<path d="M336.7 183.4h8M338.6 187.8h.3l-.2 .6zM338.7 183.4v7M338.7 183.4l.2 .6h-.3zM342.7 181.8l.6-.2v.4zM342.7 181.8h4.9M344.1 181.6l.6 .2-.6 .2zM344.7 183.4a2.49 2.49 0 0 1 2.5 2.5 2.49 2.49 0 0 1-2.5 2.5h-8M356.8 183.8h10.2M106.9 201.8l-1.1 2.8M252.2 201.8l-1.2 2.8M4 245.2h123v47.8"/>
<path d="M4 253.7h123M4 259.4h123M52.4 245.2v47.8M83.5 253.7v5.7M104.7 253.7v5.7M216 253h200M216 248h65M216 258h65M228.6 243v15M255.2 243v15M281 243v50M296 243v30"/>
<path d="M346 243v30M361 243v30M381 253v20M392 253v20M416 243h-200v50M4 265h123M4 270.6h123M4 276.2h123M84.9 279.3h1.3M85.5 278.6v1.3M216 278h65M216 273h200"/>
<path d="M216 263h165M216 268h65M231 263v15M256 263v15M311 273v20M393.4 260.5l9-2.5v10l-9-2.5zM4 281.8h123M4 287.4h123M83.5 287.4v5.6M84.9 280.6h1.3M104.7 287.4v5.6M267.4 287.2h1.2"/>
<path d="M267.4 286h1.2M268 285.5v1.1"/>
<circle cx="107.2" cy="45.8" r="1.12"/>
<circle cx="107.2" cy="45.8" r="1.17"/>
<circle cx="120.9" cy="59.9" r=".96"/>
<circle cx="120.9" cy="49.9" r=".95"/>
<circle cx="120.9" cy="59.9" r="1"/>
<circle cx="120.9" cy="50" r="1.01"/>
<circle cx="127.4" cy="43.6" r=".9"/>
<circle cx="137.9" cy="44.1" r="1.01"/>
<circle cx="137.9" cy="44.1" r=".83"/>
<circle cx="144.2" cy="44.1" r="1.12"/>
<circle cx="144.2" cy="44.1" r="1.16"/>
<circle cx="150.4" cy="44.1" r=".42"/>
<circle cx="150.4" cy="44.1" r=".84"/>
<circle cx="150.4" cy="44.1" r="1"/>
<circle cx="156.5" cy="44.1" r="1.16"/>
<circle cx="156.5" cy="44.1" r="1.13"/>
<circle cx="162.9" cy="44.1" r="1"/>
<circle cx="162.9" cy="44.1" r=".82"/>
<circle cx="215.1" cy="43.6" r=".9"/>
<circle cx="248.4" cy="43.6" r=".9"/>
<circle cx="268.3" cy="49.9" r=".94"/>
<circle cx="268.3" cy="59.9" r="1"/>
<circle cx="268.3" cy="59.9" r=".96"/>
<circle cx="268.3" cy="49.9" r="1"/>
<circle cx="107.2" cy="64.1" r="1.16"/>
<circle cx="107.2" cy="64.1" r="1.12"/>
<circle cx="127.4" cy="66.3" r=".91"/>
<circle cx="137.9" cy="65.8" r="1.01"/>
<circle cx="137.9" cy="65.8" r=".83"/>
<circle cx="144.2" cy="65.8" r="1.12"/>
<circle cx="144.2" cy="65.8" r="1.14"/>
<circle cx="150.4" cy="65.8" r=".42"/>
<circle cx="150.4" cy="65.8" r=".84"/>
<circle cx="150.4" cy="65.8" r="1"/>
<circle cx="156.5" cy="65.8" r="1.15"/>
<circle cx="156.5" cy="65.8" r="1.13"/>
<circle cx="161.1" cy="73.1" r="1"/>
<circle cx="162.9" cy="65.8" r="1"/>
<circle cx="162.9" cy="65.8" r=".82"/>
<circle cx="215.1" cy="66.3" r=".91"/>
<circle cx="239.6" cy="69.1" r=".9"/>
<circle cx="239.6" cy="69.1" r=".85"/>
<circle cx="120.7" cy="115.8" r="1"/>
<circle cx="120.7" cy="115.8" r=".95"/>
<circle cx="142" cy="110.6" r=".89"/>
<circle cx="142" cy="110.5" r=".86"/>
<circle cx="142" cy="110.6" r="1.01"/>
<circle cx="146.2" cy="107.4" r=".91"/>
<circle cx="146.2" cy="107.4" r=".34"/>
<circle cx="146.2" cy="107.4" r="1"/>
<circle cx="149" cy="107.4" r=".9"/>
<circle cx="149" cy="107.4" r=".86"/>
<circle cx="151.7" cy="107.4" r=".89"/>
<circle cx="151.7" cy="107.4" r=".86"/>
<circle cx="159.3" cy="110.6" r="1"/>
<circle cx="159.3" cy="110.6" r=".87"/>
<circle cx="159.4" cy="110.5" r=".9"/>
<circle cx="239.8" cy="110.6" r="1"/>
<circle cx="239.8" cy="110.6" r=".86"/>
<circle cx="239.8" cy="110.6" r=".9"/>
<circle cx="247.1" cy="110.6" r="1"/>
<circle cx="247.1" cy="110.6" r=".87"/>
<circle cx="247.1" cy="110.5" r=".9"/>
<circle cx="268.4" cy="115.8" r="1"/>
<circle cx="268.4" cy="115.8" r=".95"/>
<circle cx="334.2" cy="120.1" r="1.49"/>
<circle cx="334.2" cy="120.1" r="1.32"/>
<circle cx="334.2" cy="127.6" r="1.5"/>
<circle cx="334.2" cy="120.1" r="1.14"/>
<circle cx="334.2" cy="127.6" r="1.14"/>
<circle cx="334.2" cy="127.6" r="1.33"/>
<circle cx="334.2" cy="127.6" r="1.17"/>
<circle cx="334.2" cy="120.1" r="1.17"/>
<circle cx="356.2" cy="120.1" r="1.33"/>
<circle cx="356.2" cy="127.6" r="1.17"/>
<circle cx="356.2" cy="120.1" r="1.13"/>
<circle cx="356.2" cy="127.6" r="1.13"/>
<circle cx="356.2" cy="127.6" r="1.34"/>
<circle cx="356.2" cy="120.1" r="1.49"/>
<circle cx="356.2" cy="127.6" r="1.5"/>
<circle cx="127.4" cy="171.1" r=".91"/>
<circle cx="141.9" cy="168.3" r=".43"/>
<circle cx="149.5" cy="168.3" r=".4"/>
<circle cx="151.9" cy="168.3" r=".41"/>
<circle cx="159.5" cy="168.3" r=".43"/>
<circle cx="160.7" cy="171.2" r=".91"/>
<circle cx="215.1" cy="171.2" r=".91"/>
<circle cx="239.6" cy="168.4" r=".41"/>
<circle cx="247.3" cy="168.3" r=".43"/>
<circle cx="248.4" cy="171.2" r=".91"/>
<circle cx="127.4" cy="182.5" r=".84"/>
<circle cx="127.4" cy="193.8" r=".9"/>
<circle cx="139" cy="180.7" r=".99"/>
<circle cx="160.7" cy="182.5" r=".84"/>
<circle cx="160.7" cy="193.8" r=".9"/>
<circle cx="215.1" cy="193.8" r=".9"/>
<circle cx="248.1" cy="182.5" r="2.42"/>
<circle cx="248.4" cy="193.8" r=".9"/>
<circle cx="106.3" cy="203.2" r="1"/>
<circle cx="251.6" cy="203.2" r=".99"/>
</g>
<path d="M412.4 262.3a2.5 2.5 0 0 0-4.1-1.1 2.5 2.5 0 0 0 1 4.2 2.5 2.5 0 0 0 3.2-2.9l-.1-.2" fill="none" stroke="#000" stroke-width=".3" stroke-dasharray="30.5 1.3 1.3 1.3" stroke-dashoffset="24.5" stroke-linecap="butt"/>
<path d="M414.8 261.5a5 5 0 0 0-8.3-2 5 5 0 0 0 2.2 8.3 5 5 0 0 0 6.2-6l-.1-.3" fill="none" stroke="#000" stroke-width=".3" stroke-dasharray="30.5 1.3 1.3 1.3" stroke-dashoffset="16.7" stroke-linecap="butt"/>
<g fill="none" stroke="#000" stroke-width=".3" stroke-dasharray="6.3 1.3 1.3 1.3 5.1">
<path d="M186.6 38.1l2 6.4M196.6 38.1l2 6.4M188.6 44.5l-4 4M198.6 44.5l-4 4M184.6 65.3l2 6.5M188.6 61.3l-4 4M194.6 65.3l2 6.5M198.6 61.3l-4 4M186.6 105.8l2 4.9M188.6 110.7l-4 4M196.6 105.8l2 4.9M198.6 110.7l-4 4"/>
<path d="M184.6 128.5l2 4.9M188.6 124.5l-4 4M194.6 128.5l2 4.9M198.6 124.5l-4 4M186.6 165.6l2 6.4M188.6 172l-4 4M196.6 165.6l2 6.4M198.6 172l-4 4M184.6 192.9l2 6.4M188.6 188.9l-4 4M194.6 192.9l2 6.4M198.6 188.9l-4 4"/>
</g>
<path d="M184.6 48.5l4 12.8M194.6 48.5l4 12.8M184.6 176l4 12.9M194.6 176l4 12.9" fill="none" stroke="#000" stroke-width=".3" stroke-dasharray="6.3 1.3 1.3 1.3 5.1" stroke-dashoffset="4.1"/>
<path d="M184.6 114.7l4 9.8M194.6 114.7l4 9.8" fill="none" stroke="#000" stroke-width=".3" stroke-dasharray="6.3 1.3 1.3 1.3 5.1" stroke-dashoffset="5.5"/>
<path d="M345.2 116.4v15.5" fill="none" stroke="#000" stroke-width=".3" stroke-dasharray="30.5 1.3 1.3 1.3" stroke-dashoffset="24.6"/>
<path d="M247.6 182.5h-.8M248.4 183.3v.8M248.4 181.6v-.8M249.3 182.5h.8" fill="none" stroke="#000" stroke-width=".3" stroke-dasharray="30.5 1.3 1.3 1.3"/>
<path d="M410 255.7v14.9" fill="none" stroke="#000" stroke-width=".3" stroke-dasharray="30.5 1.3 1.3 1.3" stroke-dashoffset="25"/>
<path d="M403.4 263l12.6-.1" fill="none" stroke="#000" stroke-width=".3" stroke-dasharray="30.5 1.3 1.3 1.3" stroke-dashoffset="26.1"/>
<path d="M216 248v5" fill="none" stroke="#000" stroke-width=".3" stroke-dasharray="30.5 1.3 1.3 1.3" stroke-dashoffset="29.9"/>
<path d="M124.5 65.8v-21.7M150.4 65.8v-21.7M238.1 65.8v-21.7M263.9 65.8v-21.7" fill="none" stroke="#f00" stroke-width=".3" stroke-dasharray="30.5 1.3 1.3 1.3" stroke-dashoffset="21.6"/>
<g fill="#000">
<path d="M331 128.3l.6 .1-.6 .2z"/>
<path d="M149.8 31.1l.6 .2-.6 .1zM95.4 31.3l.6-.2v.3zM273.5 35.3l.6 .1-.6 .2zM263.9 35.4l.6-.1v.3zM237.5 31.1l.6 .2-.6 .1zM150.4 31.3l.6-.2v.3zM344.6 132.7l.6 .2-.6 .1zM331.6 132.9l.6-.2v.3zM273.5 164.1l.6 .1-.6 .2zM248.4 164.2l.6-.1v.3zM344.1 181.6l.6 .2-.6 .2zM342.7 181.8l.6-.2v.4z"/>
<path d="M170.2 44.1l.2 .6h-.4zM170 65.2h.4l-.2 .6zM278 171.2l.1 .6h-.3zM277.8 193.2h.3l-.1 .6zM281.2 168.8l.1 .6h-.2zM281.1 195.5h.2l-.1 .6z"/>
<path d="M95.4 100.4l.6-.1v.2zM273.5 100.3l.6 .1-.6 .1zM137.9 39.1l.6-.2v.3zM162.2 38.9l.6 .2-.6 .1zM127.8 35.4l.6-.1v.3zM172.3 35.3l.6 .1-.6 .2zM137.9 66.6l-.2 .6h.3zM150.4 66.6l-.2 .6h.4zM95.4 35.4l.6-.1v.3zM123.9 35.3l.6 .1-.6 .2zM345.2 132.9l.6-.2v.3zM358.3 132.7l.6 .2-.6 .1zM95.4 164.2l.6-.1v.3zM126.8 164.1l.6 .1-.6 .2zM127.4 194.7v.6h.2zM248.4 194.7l-.2 .6h.3zM128.2 182.5l.6 .1v-.3z"/>
<path d="M365.8 129.6h.3l-.2 .6zM365.9 104.2l.2 .6h-.3z"/>
<path d="M127.4 164.2l.6-.1v.3zM160.1 164.1l.6 .1-.6 .2z"/>
<path d="M160.7 164.2l.6-.1v.3zM214.5 164.1l.6 .1-.6 .2z"/>
<path d="M215.1 164.2l.6-.1v.3zM247.8 164.1l.6 .1-.6 .2z"/>
<path d="M338.7 183.4l.2 .6h-.3zM338.6 187.8h.3l-.2 .6z"/>
</g>
<g font-size="6.3">
<text x="282.1" y="250.3">名称</text>
<text x="347.1" y="250.3">图号</text>
<text x="282.1" y="260.3">材质</text>
<text x="347.1" y="260.3">质量</text>
<text x="383.3" y="262.1">视</text>
<text x="383.3" y="269.9">图</text>
<text x="282.1" y="270.3">版次</text>
<text x="347.1" y="270.3">比例</text>
</g>
<g font-size="4.2">
<text x="4.8" y="237.6">注意：1.行走平行度（正面+侧面），450行程内，≤±0.03mm，1000行程内，≤±0.05mm。</text>
<text x="12.2" y="243.3">2.本体形变，450行程内，≤±0.03mm，1000行程内，≤±0.05mm。</text>
<text x="18.6" y="251.3">型号/规格</text>
<text x="70.6" y="251.3">GTH8-900-BC-M20-C4</text>
<text x="301.9" y="249.5">GTH8-900-BC-M20-C4</text>
<text x="14.4" y="258.3">螺杆型号/规格</text>
<text x="19.7" y="263.9">有效行程</text>
<text x="63.7" y="258.3">1605</text>
<text x="86.5" y="263.9">900</text>
<text x="89.9" y="258.3">1610</text>
<text x="111.7" y="258.3">1620</text>
<text x="19.7" y="269.5">精度等级</text>
<text x="87.6" y="269.5">C7</text>
<text x="259" y="267">2022/9/23</text>
<text x="19.7" y="275.2">马达容量</text>
<text x="70.6" y="275.2">200/400W（无刹车）</text>
<text x="15.4" y="280.8">重复定位精度</text>
<text x="86.7" y="280.8">0.02</text>
<text x="9.1" y="286.4">感应开关方式及数量</text>
<text x="72.7" y="286.4">外挂型三只（C4）</text>
<text x="15.5" y="292">建议最快速度</text>
<text x="60.5" y="292">250MM/S</text>
<text x="86.7" y="292">500MM/S</text>
<text x="106.4" y="292">1000MMM/S</text>
</g>
<g font-size="4.1">
<text x="251.6" y="184">I</text>
<text x="360.9" y="182.7">I</text>
<text x="356.8" y="187.9">1 : 1</text>
</g>
<g font-size="3.5">
<text x="104.7" y="32.5">165 滑台原点位置</text>
<text x="187" y="32.5">900 有效行程</text>
<text x="56.4" y="36.7">87.50 滑台极限位置 1</text>
<text x="152.3" y="36.7">135</text>
<text x="153.2" y="40.3">75</text>
<text x="275.9" y="36.7">30.50 滑台极限位置 1</text>
<text x="171.5" y="56.3" transform="rotate(-90 171.5 56.3)">65</text>
<text x="116.8" y="74.4">4 x M6 贯穿</text>
<text x="152.3" y="74.4">2 x</text>
<text x="164" y="74.4">5</text>
<text x="172.4" y="74.4">8</text>
<text x="184.7" y="101.6">1173</text>
<text x="367.2" y="119.8" transform="rotate(-90 367.2 119.8)">78</text>
<text x="315.3" y="128">基准面</text>
<text x="334.3" y="134.1">40.70</text>
<text x="350.9" y="134.1">41</text>
<text x="113.4" y="165.5">96</text>
<text x="139.9" y="165.5">100</text>
<text x="185" y="165.5">800</text>
<text x="227.7" y="165.5">100</text>
<text x="258.6" y="165.5">77</text>
<text x="130.2" y="182">2 x</text>
<text x="141.7" y="182">5 H7</text>
<text x="155.6" y="182">4</text>
<text x="279.3" y="183.8" transform="rotate(-90 279.3 183.8)">68</text>
<text x="282.5" y="183.8" transform="rotate(-90 282.5 183.8)">82</text>
<text x="347.7" y="183.1">2</text>
<text x="103.8" y="200.9">18 x M6</text>
<text x="122.2" y="200.9">15</text>
<text x="250.9" y="200.9">4 x M6</text>
<text x="265.7" y="200.9">15</text>
<text x="338.3" y="201" transform="rotate(-90 338.3 201)">+0.012</text>
<text x="341.8" y="199.2" transform="rotate(-90 341.8 199.2)">0</text>
<text x="109.1" y="204.4">5.40 贯穿</text>
<text x="254.3" y="204.4">5.40 贯穿</text>
<text x="341.8" y="204.5" transform="rotate(-90 341.8 204.5)">5</text>
<text x="221.4" y="246.8">1</text>
<text x="221.4" y="251.8">2</text>
<text x="218.8" y="256.8">序号</text>
<text x="232.2" y="256.8">修 订 版 次</text>
<text x="257.5" y="256.8">设计变更编号</text>
<text x="228.2" y="261.8">设</text>
<text x="240.1" y="261.8">计</text>
<text x="252" y="261.8">变</text>
<text x="263.9" y="261.8">更</text>
<text x="219.1" y="266.7">设 计</text>
<text x="368.3" y="269.3">1:3</text>
<text x="219.1" y="271.7">校 核</text>
<text x="219.1" y="276.7">批 准</text>
<text x="222.9" y="282.7">技术要求：</text>
<text x="231.8" y="287.3">1、未标注公差全部 0.1</text>
<text x="231.7" y="291.8">2、未标注倒角全部C0.3</text>
</g>
</svg>
